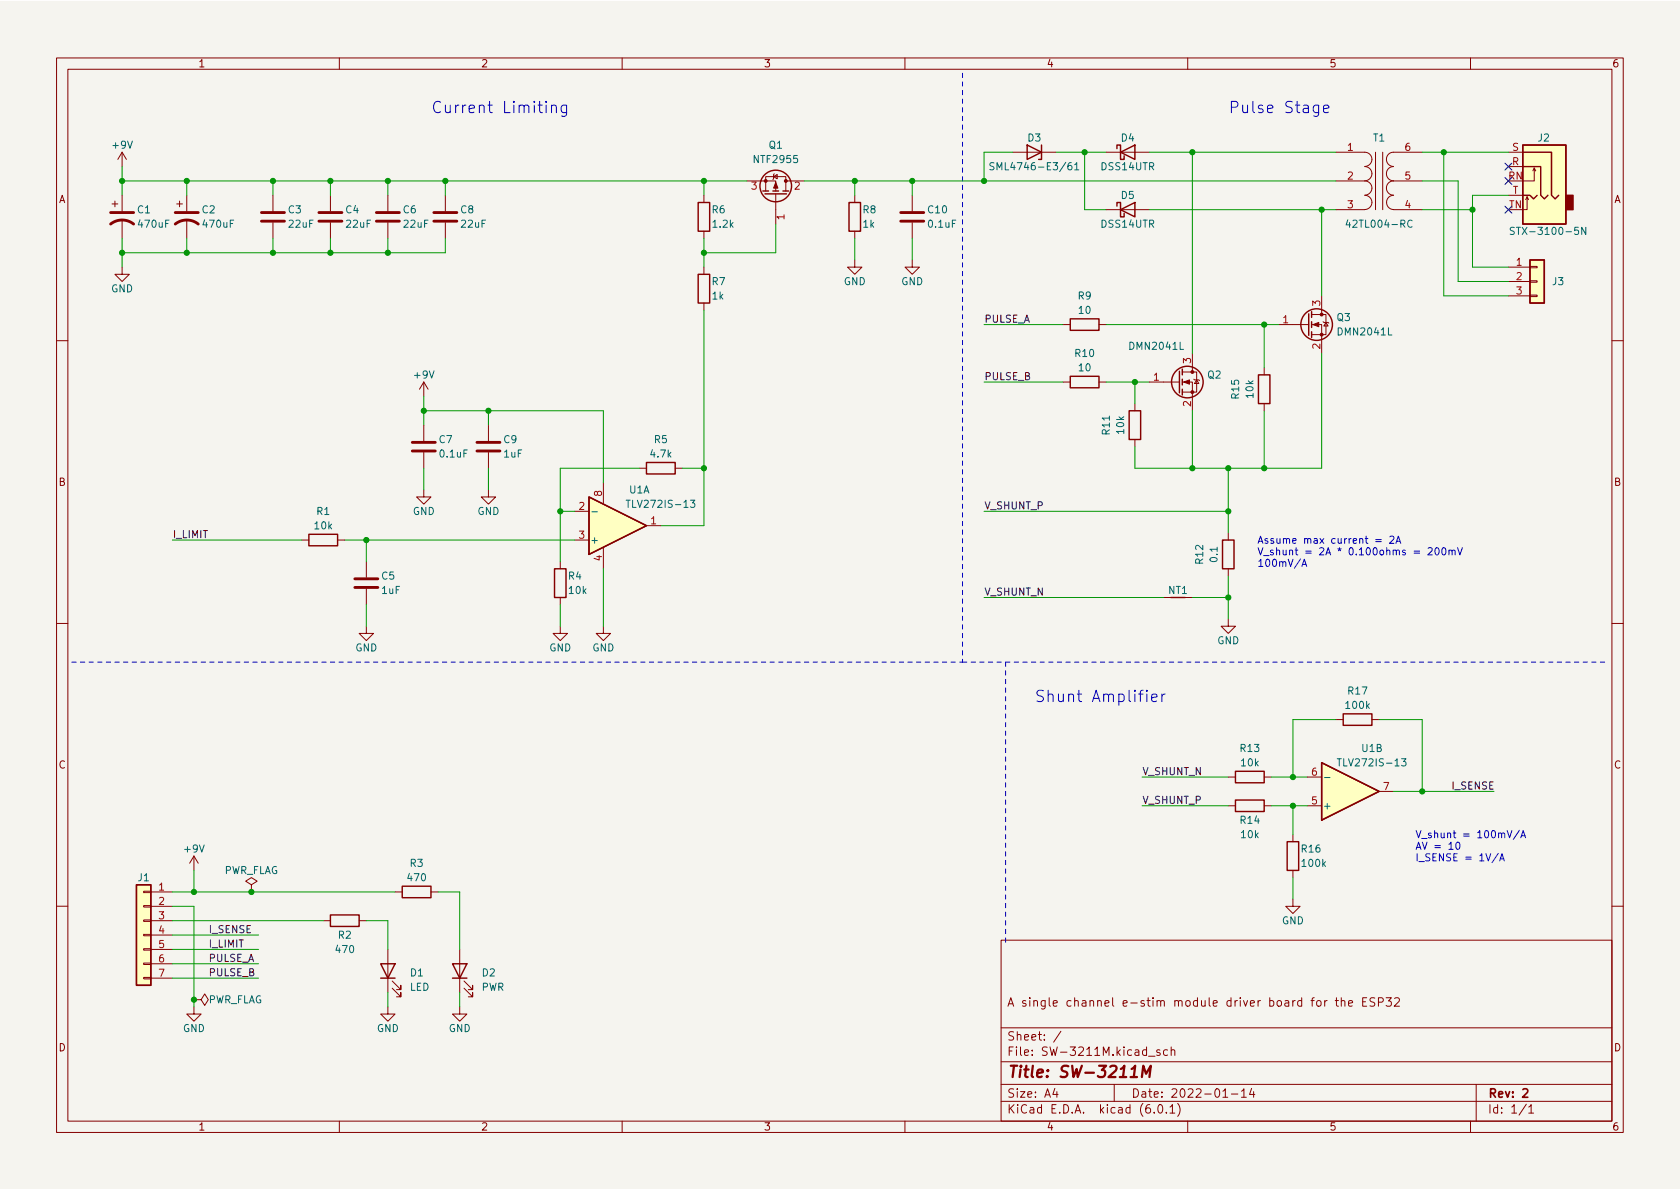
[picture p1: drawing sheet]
<svg xmlns="http://www.w3.org/2000/svg" width="297mm" height="210mm" viewBox="0 0 297 210" stroke-linecap="round" stroke-linejoin="round" font-family="sans-serif">
<path d="M0 .2h297v210.1h-297z" fill="#f5f4ef" stroke="#f5f4ef" stroke-width=".18"/>
<g fill="none" stroke="#840000" stroke-width=".18">
<path d="M10 10.2h277v190.1h-277zM12 12.2h273v186.1h-273zM60 10.2v2M110 10.2v2M160 10.2v2M210 10.2v2M260 10.2v2M19.8 36.1h1M20.3 35.6v1M21.6 26.9v2.6M21.6 34.5v2.8M21.6 38.9v3.3"/>
<path d="M21.6 26.9l-.8 1.3M21.6 26.9l.8 1.3M31.2 36.1h1.1M31.7 35.6v1M33 34.5v2.8M33 38.9v3.3M48.3 34.5v2.8M48.3 39.4v2.8M58.4 34.5v2.8M58.4 39.4v2.8M68.6 34.5v2.8M68.6 39.4v2.8"/>
<path d="M78.7 34.5v2.8M78.7 39.4v2.8M124.5 34.5v1.3M132.1 32h5.1v1.8M135.4 33.8v-2.6h3.5v2.6M136.8 31.2l.6-.3v.7zM136.9 30.7l-.1 .2v.7l-.1 .1M137.2 34.3v5.3M138.9 32h3.3M151.1 34.5v1.3M161.3 34.5v2.8M161.3 39.4v2.8"/>
<path d="M179.1 26.9h7.6M195.6 26.9h7.6M195.6 37.1h7.6M236.2 32h5.1a1.27 1.27 0 0 1 1.3 1.3 1.27 1.27 0 0 1-1.3 1.2 1.26 1.26 0 0 1 1.3 1.3 1.26 1.26 0 0 1-1.3 1.3M236.2 26.9h5.1a1.27 1.27 0 0 1 1.3 1.3 1.27 1.27 0 0 1-1.3 1.3 1.26 1.26 0 0 1 1.3 1.2 1.26 1.26 0 0 1-1.3 1.3M236.2 37.1h5.1M243.2 26.9v10.2M244.5 26.9v10.2M246.4 37.1h5.1M251.5 32h-5.1a1.26 1.26 0 0 0-1.3 1.3 1.26 1.26 0 0 0 1.3 1.2 1.27 1.27 0 0 0-1.2 1.3 1.27 1.27 0 0 0 1.2 1.3M251.5 26.9h-5.1a1.27 1.27 0 0 0-1.3 1.3 1.27 1.27 0 0 0 1.3 1.3 1.26 1.26 0 0 0-1.3 1.2 1.26 1.26 0 0 0 1.3 1.3M266.7 26.9h2.5"/>
<path d="M266.7 29.5h2.5M266.7 34.5h2.5M270 34.8l-.3 .5M270.3 35.3l-.3-.5v2.3h-.8M271.3 29.7l-.3 .5M271.5 30.2l-.2-.5v2.3h-2.1M21.6 47.2v1.3h1.3l-1.3 1.3-1.3-1.3h1.3M124.5 40.9v1.3M124.5 47.2v1.3M124.5 53.6v1.3M151.1 46v1.2h1.3l-1.3 1.3-1.2-1.3h1.2M151.1 40.9v1.3"/>
<path d="M161.3 46v1.2h1.3l-1.3 1.3-1.3-1.3h1.3M188 57.4h1.2M194.3 57.4h1.3M226.1 57.4h5.3M231.9 57.4h1.8v5.1M231.9 55.6h2.5v3.6h-2.5M233.7 52.3v3.3M233.9 56.9l.2 .1h.7l.1 .1M234.4 57l.4 .7h-.7zM266.7 47.2h3.8M266.7 49.8h3.8M266.7 52.3h3.8"/>
<path d="M270.5 52.2h1.3v.2h-1.3zM270.5 49.7h1.3v.2h-1.3zM270.5 47.1h1.3v.3h-1.3zM10 60.2h2M74.9 67.6l-.7 1.2M74.9 67.6v2.5M74.9 75.2v2.8M74.9 67.6l.8 1.2M86.4 75.2v2.8M188 67.6h1.2M194.3 67.6h1.3M200.7 71.4v1.2"/>
<path d="M200.7 77.7v1.3M203.2 67.6h5.3M209 67.6h1.8v5M209 65.8h2.6v3.5h-2.6M210.8 62.5v3.3M211.1 67.1l.1 .1h.8l.1 .1M211.6 67.2l.4 .6h-.8zM223.5 65v1.3M223.5 71.4v1.2M285 60.2h2M53.3 95.5h1.3M59.7 95.5h1.3"/>
<path d="M64.8 99.3v2.8M74.9 86.6v1.3h1.3l-1.3 1.2-1.2-1.2h1.2M74.9 80v2.8M86.4 86.6v1.3h1.2l-1.2 1.2-1.3-1.2h1.3M86.4 80v2.8M99.1 99.3v1.3M101.6 95.5h2.5M101.6 90.4h2.5M106.7 85.3v3.8M106.7 96.8v3.8M113 82.8h1.3M114.3 93h2.5"/>
<path d="M119.4 82.8h1.2M217.2 94.2v1.3M10 110.2h2M64.8 110.7v1.3h1.2l-1.2 1.3-1.3-1.3h1.3M64.8 104.1v2.8M99.1 110.7v1.3h1.2l-1.2 1.3-1.3-1.3h1.3M99.1 105.7v1.2M106.7 110.7v1.3h1.2l-1.2 1.3-1.3-1.3h1.3M205.7 105.7h5.1M217.2 109.5v1.2h1.2l-1.2 1.3-1.3-1.3h1.3M217.2 100.6v1.2M285 110.2h2"/>
<path d="M217.2 137.4h1.2M223.5 137.4h1.3M231.1 137.4h2.6M236.2 127.2h1.3M242.6 127.2h1.2M243.8 139.9h2.6M25.4 157.6h1.3v.3h-1.3zM26.7 157.7h3.8M34.3 151.4l-.8 1.2M34.3 151.4v2.5M34.3 151.4l.8 1.2M44.4 156.5l1.1-.7-1.1-.6-1 .6 1 .7v1.2"/>
<path d="M44.4 157.7h.1M69.8 157.7h1.3M76.2 157.7h1.3M217.2 142.5h1.2M223.5 142.5h1.3M228.6 159v1.3h1.3l-1.3 1.2-1.3-1.2h1.3M228.6 147.6v1.2M228.6 153.9v1.3M231.1 142.5h2.6M10 160.2h2M25.4 172.8h1.3v.3h-1.3zM25.4 170.3h1.3v.3h-1.3z"/>
<path d="M25.4 167.8h1.3v.2h-1.3zM25.4 165.2h1.3v.3h-1.3zM25.4 162.7h1.3v.2h-1.3zM25.4 160.1h1.3v.3h-1.3zM26.7 162.8h3.8M26.7 160.3h3.8M26.7 165.3h3.8M26.7 167.9h3.8M26.7 170.4h3.8M26.7 173h3.8M34.3 176.8h1.3l.6-1 .6 1-.6 1-.6-1M34.3 176.8h.1"/>
<path d="M34.3 178v1.3h1.3l-1.3 1.3-1.3-1.3h1.3M57.1 162.8h1.3M63.5 162.8h1.3M68.6 178v1.3h1.2l-1.2 1.3-1.3-1.3h1.3M68.6 167.9v7.6M69.3 174.7l1.6 1.6v-.8v.8h-.8M69.3 173.5l1.6 1.5v-.8v.8h-.8M81.3 178v1.3h1.2l-1.2 1.3-1.3-1.3h1.3M81.3 167.9v7.6M82 174.7l1.6 1.6v-.8v.8h-.8M82 173.5l1.6 1.5v-.8v.8h-.8M177 166.3h108v32h-108z"/>
<path d="M232.9 177l.4-.1 .3 .3v.4l-.3 .3h-.4l-.1-.3v-.4zM234.2 176.9v1M234.6 176.9l-.2 .1-.2 .2M236.1 176.9h.5M236.3 176.4v1.3l.3 .2M237.1 177.1l.3-.2 .3 .1 .1 .9M237.1 176.4v1.5M238.4 177.4l.7-.1v-.3l-.5-.1-.2 .2 .1 .8h.6M240.9 177.1h.5M241.6 176.4h-.7v1.5h.7M243.1 176.5l-.6-.1-.2 .2v.4l.6 .3 .2 .3-.3 .3h-.6M243.7 177.2l.7-.1 .2-.2-.1-.3-.2-.2h-.6v1.5"/>
<path d="M245.1 176.4h.9l-.5 .6 .4 .1v.7l-.2 .1h-.4l-.2-.1M246.6 176.6l.5-.2 .3 .2v.3l-.9 1h.9M285 160.2h2M60 198.3v2M110 198.3v2M160 198.3v2M177 194.8h108M177 191.8h108M177 187.8h108M177 181.8h108M186.5 192.5l-.4 1h1M186.9 193v1"/>
<path d="M187.6 182.4l-1.3 1.9M197 191.8v3M203.1 186.8h1.1M204.1 196.7v.1M204.9 195.4l.2-.1a.81 .81 0 0 1 .6 .7 .81 .81 0 0 1-.3 .8h-.2a.81 .81 0 0 1-.6-.6 .81 .81 0 0 1 .3-.8zM205.1 185.7l-.4-.1-.2 .2 .1 .3 .5 .1v.4h-.6M206.2 196.7v.1M206.4 185.7l-.4-.1-.3 .3v.4l.2 .3h.5M206.9 195.8l.4-.5v1.5M206.9 196.8h.8M207.1 185.8l.2-.2 .3 .1 .1 .9M207.1 185.1v1.5"/>
<path d="M208.2 195.1a1.72 1.72 0 0 1 0 2.3M210 198.3v2M216.2 194h.9M217.7 193.5h1.2M219.5 193l.4-.5v1.5M219.5 194h.9M221.3 192.5l-.4 1h1M221.6 193v1M260 198.3v2M261 191.8v6.5M269.9 195.3l-1.3 1.9M270.3 195.8l.4-.5v1.5"/>
<path d="M270.3 196.8h.9"/>
</g>
<path d="M269.3 192.7l.5-.2 .3 .2v.3l-.9 1h.9" fill="none" stroke="#840000" stroke-width=".3"/>
<path d="M199.9 190.5h1.1M200.1 189l.6-.5-.2 2M201.9 190.5l.2-2 .5 1.4 .9-1.4-.3 2" fill="none" stroke="#840000" stroke-width=".4"/>
<g fill="none" stroke="#840000" stroke-width=".25">
<path d="M123.4 35.8h2.1v5.1h-2.1zM134.9 33.8h1M135.3 34.3h3.8M136.7 33.8h1M138.4 33.8h1M150.1 35.8h2v5.1h-2zM181.6 25.6l2.5 1.3-2.5 1.3zM184.1 25.6v2.6h-.5M197.5 36.4v-.6h.6v2.5h.7v-.6M197.5 26.3v-.7h.6v2.6h.7v-.6M198.1 37.1l2.6-1.3v2.5zM198.1 26.9l2.6-1.3v2.6z"/>
<path d="M269.2 25.6h7.7v14h-7.7zM269.2 34.5h1.3l.6 .7 .7-.7M269.2 29.5h3.2v5l.6 .7 .7-.7M269.2 26.9h5.1v7.6l.7 .7 .6-.7M123.4 48.5h2.1v5.1h-2.1zM189.2 56.4h5.1v2h-5.1zM231.4 55.5v3.8M231.9 55.1v1M231.9 56.9v1M231.9 58.7v1M270.5 46h2.5v7.6h-2.5zM189.2 66.5h5.1v2.1h-5.1z"/>
<path d="M199.6 72.6h2.1v5.1h-2.1zM208.5 65.7v3.8M209 65.3v1M209 67.1v1M209 68.8v1M222.5 66.3h2v5.1h-2zM54.6 94.5h5.1v2h-5.1zM104.1 87.9l10.2 5.1-10.2 5zM114.3 81.8h5.1v2h-5.1zM216.2 95.5h2v5.1h-2zM98 100.6h2.1v5.1h-2.1zM207 105.7h2.5"/>
<path d="M218.4 136.4h5.1v2h-5.1zM233.7 134.9l10.1 5-10.1 5.1zM237.5 126.2h5.1v2.1h-5.1zM24.1 156.5h2.6v17.7h-2.6zM71.1 156.7h5.1v2h-5.1zM218.4 141.5h5.1v2h-5.1zM227.6 148.8h2v5.1h-2zM58.4 161.8h5.1v2h-5.1zM67.3 170.4h2.5l-1.2 2.6zM67.3 173h2.5M80 170.4h2.5l-1.2 2.6zM80 173h2.5"/>
<circle cx="137.2" cy="32.9" r="2.79"/>
<circle cx="232.8" cy="57.4" r="2.79"/>
<circle cx="209.9" cy="67.6" r="2.79"/>
</g>
<g fill="none" stroke="#006464" stroke-width=".18">
<path d="M175.7 28.8h-.4l-.2 .1v.3l.5 .3 .1 .3-.2 .2h-.5M189.4 28.8h-.4a.86 .86 0 0 0 0 1.2l.5-.1v-.4l-.2-.3-.4 .1-.1 .2M190 29.1l.4-.3v1.2M190 30h.7M238.3 38.9l-.3 .9h.8M249.7 39a.6 .6 0 0 0-.9 .5 .6 .6 0 0 0 .6 .7l.3-.1M267.7 40.3l-.4-.1-.2 .1v.4l.5 .2 .1 .3-.2 .3-.5-.1M280.4 40.2v1.3l-.7-1.3v1.3M104.6 90.5h1M106 95.6l1.3 .4-1.3 .4M106.8 94.2v1M110.7 88.5h.7"/>
<path d="M122.1 88.5h.8l-.5 .4 .4 .2v.5l-.2 .1-.5-.1M234.2 137.5h1M236.4 134.2h.8M247.8 134.2h.8l-.4 .5 .3 .1v.5l-.2 .1-.5-.1"/>
</g>
<g fill="none" stroke="#840000" stroke-width=".51">
<path d="M19.6 39.6a3.3 3.3 0 0 1 4 0M19.6 37.6h4M31 39.6a3.3 3.3 0 0 1 4.1 0M31 37.6h4.1M46.2 39.1h4.1M46.2 37.6h4.1M56.4 39.1h4.1M56.4 37.6h4.1M66.5 39.1h4.1M66.5 37.6h4.1M76.7 39.1h4.1M76.7 37.6h4.1"/>
<path d="M159.3 39.1h4M159.3 37.6h4M72.9 79.8h4.1M72.9 78.2h4.1M84.3 79.8h4.1M84.3 78.2h4.1M62.7 103.9h4.1M62.7 102.4h4.1"/>
</g>
<g fill="#840000" stroke="#840000" stroke-width=".18">
<path d="M232.2 57.4l1-.4v.8z"/>
<path d="M209.3 67.6l1-.4v.7z"/>
<path d="M137.2 32.3l.3 1h-.7z"/>
<circle cx="233.7" cy="59.2" r=".25"/>
<circle cx="233.7" cy="55.6" r=".25"/>
<circle cx="210.8" cy="69.3" r=".25"/>
<circle cx="210.8" cy="65.8" r=".25"/>
<circle cx="135.4" cy="32" r=".25"/>
<circle cx="138.9" cy="32" r=".25"/>
</g>
<g fill="#ffffc2" stroke="#ffffc2" stroke-width=".18">
<path d="M24.1 156.5h2.6v17.7h-2.6z"/>
<path d="M233.7 134.9l10.1 5-10.1 5.1z"/>
<path d="M269.2 25.6h7.7v14h-7.7z"/>
<path d="M270.5 46h2.5v7.6h-2.5z"/>
<path d="M104.1 87.9l10.2 5.1-10.2 5z"/>
</g>
<path d="M276.9 34.5h1.2v2.6h-1.2z" fill="#840000" stroke="#840000" stroke-width=".25"/>
<g fill="none" stroke="#0000c2" stroke-width=".18">
<path d="M97.5 18.8a.5 .5 0 0 1 .9 .1v1M97.5 18.6v1.3M100.2 18.6v1.6a.54 .54 0 0 1-.9 .3M100.2 18.7l-.6-.1-.4 .4v.5l.2 .3 .2 .1 .6-.1M233.2 18.6v1.6a.54 .54 0 0 1-.9 .3M233.2 18.7l-.6-.1-.4 .4v.5l.2 .3 .2 .1 .6-.1M234 19.3l1-.2-.1-.4-.6-.1-.3 .3 .1 .9 .2 .1 .6-.1M230.3 99.8h.6M243.3 95.4h.9M243.3 95.8h.9M245.7 94.9l.5-.1 .3 .4-.8 .9h.8M246.8 96.1l.4-1.3 .5 1.3"/>
<path d="M246.9 95.7h.6M252.5 97l.5-.1 .2 .3-.8 .9h.8M253.9 96.9h.1a.68 .68 0 0 1 .5 .6 .68 .68 0 0 1-.5 .6 .84 .84 0 0 1-.1-1.2zM255 97l.2-.1a.68 .68 0 0 1 .5 .6 .68 .68 0 0 1-.5 .6l-.2-.1-.1-.4zM256.2 97.4l.2-.1h.3v.8M256.2 97.3v.8M256.7 97.5l.2-.2h.3l.1 .8M257.7 96.9l.4 1.2 .5-1.2M230.2 100.2l.4-1.3 .4 1.3M202.8 122.1l-.1 .1 .1 .1 .1-.1-.1-.1v.2M202.8 122.7v1.4M203.6 123.4l1-.2-.1-.4-.6-.1-.3 .3 .1 1 .2 .1 .6-.1"/>
<path d="M205.4 122.7v1.4M206 122.7a.51 .51 0 0 0-.6 .4M257.5 149l.2-.1a.68 .68 0 0 1 .4 .7 .68 .68 0 0 1-.4 .6l-.2-.1-.1-.4zM264.9 150.9l-1.1 1.6M265.1 152.2l.5-1.2 .4 1.2M265.3 151.9h.6M266.5 146.9l.4 1.2 .4-1.2M268.7 146.8l-1.1 1.7M268.9 148.1l.4-1.2 .4 1.2M269 147.8h.6"/>
</g>
<path d="M170.2 12.9v104.2M12.7 117.1h157.5M170.2 117.1h114.3M177.8 117.1v49.5" fill="none" stroke="#0000c2" stroke-width=".18" stroke-dasharray=".8 .8"/>
<g fill="none" stroke="#009600" stroke-width=".18">
<path d="M21.6 29.5v5M21.6 32h110.5M33 32v2.5M48.3 32v2.5M58.4 32v2.5M68.6 32v2.5M78.7 32v2.5M124.5 32v2.5M137.2 39.6v5.1h-12.7M142.2 32h94M151.1 32v2.5M161.3 32v2.5"/>
<path d="M179.1 26.9h-5.1v5.1M186.7 26.9h8.9M191.8 26.9v10.2h3.8M203.2 26.9h33M203.2 37.1h33M210.8 26.9v35.6M233.7 37.1v15.2M251.5 32h6.3v17.8h8.9M251.5 26.9h15.2M251.5 37.1h8.8M255.3 26.9v25.4h11.4M266.7 34.5h-6.4v12.7h6.4"/>
<path d="M21.6 42.2v5M33 42.2v2.5M48.3 42.2v2.5M58.4 42.2v2.5M68.6 42.2v2.5M78.7 42.2v2.5h-57.1M124.5 54.9v38.1h-7.7M124.5 42.2v5M151.1 42.2v3.8M161.3 42.2v3.8M174 57.4h14M195.6 57.4h30.5"/>
<path d="M223.5 57.4v7.6M74.9 70.1v5.1M74.9 72.6h31.8v12.7M86.4 72.6v2.6M174 67.6h14M195.6 67.6h7.6M200.7 67.6v3.8M210.8 72.6v10.2M223.5 72.6v10.2M233.7 62.5v20.3h-33v-3.8M30.5 95.5h22.8M61 95.5h40.6"/>
<path d="M64.8 95.5v3.8M74.9 82.8v3.8M86.4 82.8v3.8M99.1 90.4h2.5M113 82.8h-13.9v16.5M120.6 82.8h3.9M174 90.4h43.2M217.2 82.8v11.4M64.8 106.9v3.8M99.1 106.9v3.8M106.7 100.6v10.1M174 105.7h31.7"/>
<path d="M210.8 105.7h6.4M217.2 101.8v7.7M201.9 137.4h15.3M224.8 137.4h6.3M236.2 127.2h-7.6v10.2M243.8 127.2h7.7v12.7M246.4 139.9h17.8M30.5 157.7h39.3M34.3 153.9v3.8M77.5 157.7h3.8v10.2M201.9 142.5h15.3M224.8 142.5h6.3"/>
<path d="M228.6 142.5v5.1M228.6 155.2v3.8M30.5 165.3h15.2M30.5 160.3h3.8v17.7M30.5 162.8h26.6M30.5 170.4h15.2M30.5 167.9h15.2M30.5 173h15.2M64.8 162.8h3.8v5.1M68.6 175.5v2.5M81.3 175.5v2.5"/>
</g>
<path d="M266.1 36.5l1.2 1.2M266.1 28.8l1.2 1.3M266.1 31.4l1.2 1.2M267.3 36.5l-1.2 1.2M267.3 28.8l-1.2 1.3M267.3 31.4l-1.2 1.2" fill="none" stroke="#000084" stroke-width=".18"/>
<g fill="#009600" stroke="#009600" stroke-width=".18">
<circle cx="200.7" cy="67.6" r=".46"/>
<circle cx="191.8" cy="26.9" r=".46"/>
<circle cx="174" cy="32" r=".46"/>
<circle cx="44.4" cy="157.7" r=".46"/>
<circle cx="34.3" cy="157.7" r=".46"/>
<circle cx="34.3" cy="176.8" r=".46"/>
<circle cx="48.3" cy="32" r=".46"/>
<circle cx="58.4" cy="32" r=".46"/>
<circle cx="58.4" cy="44.7" r=".46"/>
<circle cx="21.6" cy="44.7" r=".46"/>
<circle cx="33" cy="44.7" r=".46"/>
<circle cx="21.6" cy="32" r=".46"/>
<circle cx="33" cy="32" r=".46"/>
<circle cx="48.3" cy="44.7" r=".46"/>
<circle cx="74.9" cy="72.6" r=".46"/>
<circle cx="68.6" cy="44.7" r=".46"/>
<circle cx="68.6" cy="32" r=".46"/>
<circle cx="78.7" cy="32" r=".46"/>
<circle cx="217.2" cy="105.7" r=".46"/>
<circle cx="210.8" cy="82.8" r=".46"/>
<circle cx="217.2" cy="90.4" r=".46"/>
<circle cx="223.5" cy="82.8" r=".46"/>
<circle cx="233.7" cy="37.1" r=".46"/>
<circle cx="255.3" cy="26.9" r=".46"/>
<circle cx="210.8" cy="26.9" r=".46"/>
<circle cx="217.2" cy="82.8" r=".46"/>
<circle cx="260.3" cy="37.1" r=".46"/>
<circle cx="223.5" cy="57.4" r=".46"/>
<circle cx="64.8" cy="95.5" r=".46"/>
<circle cx="86.4" cy="72.6" r=".46"/>
<circle cx="99.1" cy="90.4" r=".46"/>
<circle cx="124.5" cy="32" r=".46"/>
<circle cx="151.1" cy="32" r=".46"/>
<circle cx="161.3" cy="32" r=".46"/>
<circle cx="124.5" cy="44.7" r=".46"/>
<circle cx="124.5" cy="82.8" r=".46"/>
<circle cx="251.5" cy="139.9" r=".46"/>
<circle cx="228.6" cy="142.5" r=".46"/>
<circle cx="228.6" cy="137.4" r=".46"/>
</g>
<g font-size="2.8" fill="#0000c2">
<text x="76.2" y="20">Current Limiting</text>
<text x="217.2" y="20">Pulse Stage</text>
<text x="182.9" y="124.2">Shunt Amplifier</text>
</g>
<text font-size="2.8" fill="#840000" x="178" y="190.6">Title: SW-3211M</text>
<g font-size="2.1" fill="#840000">
<text x="178" y="178">A single channel e-stim module driver board for the ESP32</text>
<text x="178" y="184">Sheet: /</text>
<text x="178" y="186.7">File: SW-3211M.kicad_sch</text>
<text x="178" y="196.9">KiCad E.D.A. kicad (6.0.1)</text>
<text x="178" y="194.1">Size: A4</text>
<text x="200" y="194.1">Date: 2022-01-14</text>
<text x="263" y="194.1">Rev: 2</text>
<text x="263" y="196.9">Id: 1/1</text>
</g>
<g font-size="1.8" fill="#840000">
<text x="35" y="11.9">1</text>
<text x="85" y="11.9">2</text>
<text x="135" y="11.9">3</text>
<text x="185" y="11.9">4</text>
<text x="235" y="11.9">5</text>
<text x="285" y="11.9">6</text>
<text x="10.3" y="35.9">A</text>
<text x="285.3" y="35.9">A</text>
<text x="10.3" y="85.9">B</text>
<text x="285.3" y="85.9">B</text>
<text x="10.3" y="135.9">C</text>
<text x="285.3" y="135.9">C</text>
<text x="10.3" y="185.9">D</text>
<text x="285.3" y="185.9">D</text>
<text x="35" y="199.9">1</text>
<text x="85" y="199.9">2</text>
<text x="135" y="199.9">3</text>
<text x="185" y="199.9">4</text>
<text x="235" y="199.9">5</text>
<text x="285" y="199.9">6</text>
</g>
<g font-size="1.8" fill="#006464">
<text x="20" y="26.3">+9V</text>
<text x="133.5" y="28.8">NTF2955</text>
<text x="136" y="26.3">Q1</text>
<text x="181.7" y="25">D3</text>
<text x="198.3" y="25">D4</text>
<text x="242.8" y="25">T1</text>
<text x="272" y="25">J2</text>
<text x="176.4" y="30.1">SML4746-E3/61</text>
<text x="194.8" y="30.1">DSS14UTR</text>
<text x="198.3" y="35.2">D5</text>
<text x="24.3" y="37.7">C1</text>
<text x="24.6" y="40.3">470uF</text>
<text x="35.7" y="37.7">C2</text>
<text x="36" y="40.3">470uF</text>
<text x="51" y="37.7">C3</text>
<text x="51.1" y="40.3">22uF</text>
<text x="61.1" y="37.7">C4</text>
<text x="61.3" y="40.3">22uF</text>
<text x="71.3" y="37.7">C6</text>
<text x="71.5" y="40.3">22uF</text>
<text x="81.5" y="37.7">C8</text>
<text x="81.6" y="40.3">22uF</text>
<text x="125.9" y="37.7">R6</text>
<text x="126.1" y="40.3">1.2k</text>
<text x="152.6" y="37.7">R8</text>
<text x="152.6" y="40.3">1k</text>
<text x="164.1" y="37.7">C10</text>
<text x="164.2" y="40.3">0.1uF</text>
<text x="194.8" y="40.3">DSS14UTR</text>
<text x="238.7" y="40.3">42TL004-RC</text>
<text x="268.3" y="41.5">STX-3100-5N</text>
<text x="19.6" y="51.7">GND</text>
<text x="125.9" y="50.4">R7</text>
<text x="125.9" y="53">1k</text>
<text x="149.2" y="50.4">GND</text>
<text x="159.3" y="50.4">GND</text>
<text x="190.6" y="53">R9</text>
<text x="274.5" y="50.4">J3</text>
<text x="190.8" y="55.5">10</text>
<text x="236.4" y="56.8">Q3</text>
<text x="236.7" y="59.3">DMN2041L</text>
<text x="190.1" y="63.1">R10</text>
<text x="190.8" y="65.7">10</text>
<text x="199.9" y="61.8">DMN2041L</text>
<text x="73.3" y="66.9">+9V</text>
<text x="213.5" y="66.9">Q2</text>
<text x="219.1" y="70.5" transform="rotate(-90 219.1 70.5)">R15</text>
<text x="221.6" y="70.3" transform="rotate(-90 221.6 70.3)">10k</text>
<text x="196.2" y="76.8" transform="rotate(-90 196.2 76.8)">R11</text>
<text x="198.8" y="76.7" transform="rotate(-90 198.8 76.7)">10k</text>
<text x="77.7" y="78.4">C7</text>
<text x="77.9" y="80.9">0.1uF</text>
<text x="89.1" y="78.4">C9</text>
<text x="89.1" y="80.9">1uF</text>
<text x="115.1" y="80.9">4.7k</text>
<text x="115.7" y="78.4">R5</text>
<text x="111.3" y="87.2">U1A</text>
<text x="111.6" y="89.8">TLV272IS-13</text>
<text x="55.7" y="93.6">10k</text>
<text x="56" y="91.1">R1</text>
<text x="73" y="91.1">GND</text>
<text x="84.4" y="91.1">GND</text>
<text x="107.3" y="91.5" transform="rotate(-90 107.3 91.5)">V+</text>
<text x="104.3" y="96.1">+</text>
<text x="212.7" y="99.7" transform="rotate(-90 212.7 99.7)">R12</text>
<text x="215.3" y="99.3" transform="rotate(-90 215.3 99.3)">0.1</text>
<text x="67.5" y="102.5">C5</text>
<text x="67.5" y="105">1uF</text>
<text x="100.5" y="102.5">R4</text>
<text x="100.7" y="105">10k</text>
<text x="206.6" y="105">NT1</text>
<text x="215.2" y="113.9">GND</text>
<text x="62.8" y="115.2">GND</text>
<text x="97.1" y="115.2">GND</text>
<text x="104.7" y="115.2">GND</text>
<text x="238.1" y="125.3">100k</text>
<text x="238.4" y="122.8">R17</text>
<text x="219.4" y="133">R13</text>
<text x="219.5" y="135.5">10k</text>
<text x="237.3" y="135.5">TLV272IS-13</text>
<text x="240.8" y="133">U1B</text>
<text x="233.8" y="143.1">+</text>
<text x="219.4" y="145.7">R14</text>
<text x="219.5" y="148.2">10k</text>
<text x="24.4" y="155.8">J1</text>
<text x="32.7" y="150.7">+9V</text>
<text x="39.5" y="154.6">PWR_FLAG</text>
<text x="72.2" y="155.8">470</text>
<text x="72.5" y="153.3">R3</text>
<text x="230.2" y="150.7">R16</text>
<text x="230.3" y="153.3">100k</text>
<text x="59.8" y="166">R2</text>
<text x="226.6" y="163.4">GND</text>
<text x="59.5" y="168.5">470</text>
<text x="72.6" y="172.7">D1</text>
<text x="85.3" y="172.7">D2</text>
<text x="36.7" y="177.4">PWR_FLAG</text>
<text x="72.4" y="175.2">LED</text>
<text x="85.1" y="175.2">PWR</text>
<text x="32.3" y="182.5">GND</text>
<text x="66.6" y="182.5">GND</text>
<text x="79.3" y="182.5">GND</text>
</g>
<g font-size="1.8" fill="#a90000">
<text x="238.3" y="26.7">1</text>
<text x="248.4" y="26.7">6</text>
<text x="267.3" y="29.2">R</text>
<text x="267.4" y="26.7">S</text>
<text x="132.9" y="33.5">3</text>
<text x="140.5" y="33.5">2</text>
<text x="238.3" y="31.7">2</text>
<text x="248.4" y="31.7">5</text>
<text x="266.7" y="31.7">RN</text>
<text x="267.4" y="34.3">T</text>
<text x="138.7" y="38.8" transform="rotate(-90 138.7 38.8)">1</text>
<text x="238.3" y="36.8">3</text>
<text x="248.4" y="36.8">4</text>
<text x="266.8" y="36.8">TN</text>
<text x="268.1" y="47">1</text>
<text x="268.1" y="49.5">2</text>
<text x="268.1" y="52.1">3</text>
<text x="226.8" y="57.1">1</text>
<text x="233.4" y="54.1" transform="rotate(-90 233.4 54.1)">3</text>
<text x="210.6" y="64.2" transform="rotate(-90 210.6 64.2)">3</text>
<text x="233.4" y="61.7" transform="rotate(-90 233.4 61.7)">2</text>
<text x="204" y="67.3">1</text>
<text x="210.6" y="71.9" transform="rotate(-90 210.6 71.9)">2</text>
<text x="106.4" y="87.7" transform="rotate(-90 106.4 87.7)">8</text>
<text x="102.4" y="90.2">2</text>
<text x="102.4" y="95.2">3</text>
<text x="115.1" y="92.7">1</text>
<text x="106.4" y="99.2" transform="rotate(-90 106.4 99.2)">4</text>
<text x="231.9" y="137.2">6</text>
<text x="231.9" y="142.2">5</text>
<text x="244.6" y="139.7">7</text>
<text x="28.1" y="157.5">1</text>
<text x="28.1" y="160">2</text>
<text x="28.1" y="162.6">3</text>
<text x="28.1" y="165.1">4</text>
<text x="28.1" y="167.6">5</text>
<text x="28.1" y="170.2">6</text>
<text x="28.1" y="172.7">7</text>
</g>
<g font-size="1.8" fill="#0f0f0f">
<text x="174" y="57">PULSE_A</text>
<text x="174" y="67.2">PULSE_B</text>
<text x="30.5" y="95.1">I_LIMIT</text>
<text x="174" y="90.1">V_SHUNT_P</text>
<text x="174" y="105.3">V_SHUNT_N</text>
<text x="201.9" y="137.1">V_SHUNT_N</text>
<text x="201.9" y="142.1">V_SHUNT_P</text>
<text x="256.5" y="139.6">I_SENSE</text>
<text x="36.8" y="167.5">I_LIMIT</text>
<text x="36.8" y="165">I_SENSE</text>
<text x="36.8" y="172.6">PULSE_B</text>
<text x="36.8" y="170.1">PULSE_A</text>
</g>
<g font-size="1.8" fill="#0000c2">
<text x="222.2" y="96.1">Assume max current = 2A</text>
<text x="222.2" y="98.2">V_shunt = 2A * 0.100ohms = 200mV</text>
<text x="222.2" y="100.2">100mV/A</text>
<text x="250.2" y="148.2">V_shunt = 100mV/A</text>
<text x="250.2" y="150.3">AV = 10</text>
<text x="250.2" y="152.3">I_SENSE = 1V/A</text>
</g>
</svg>
